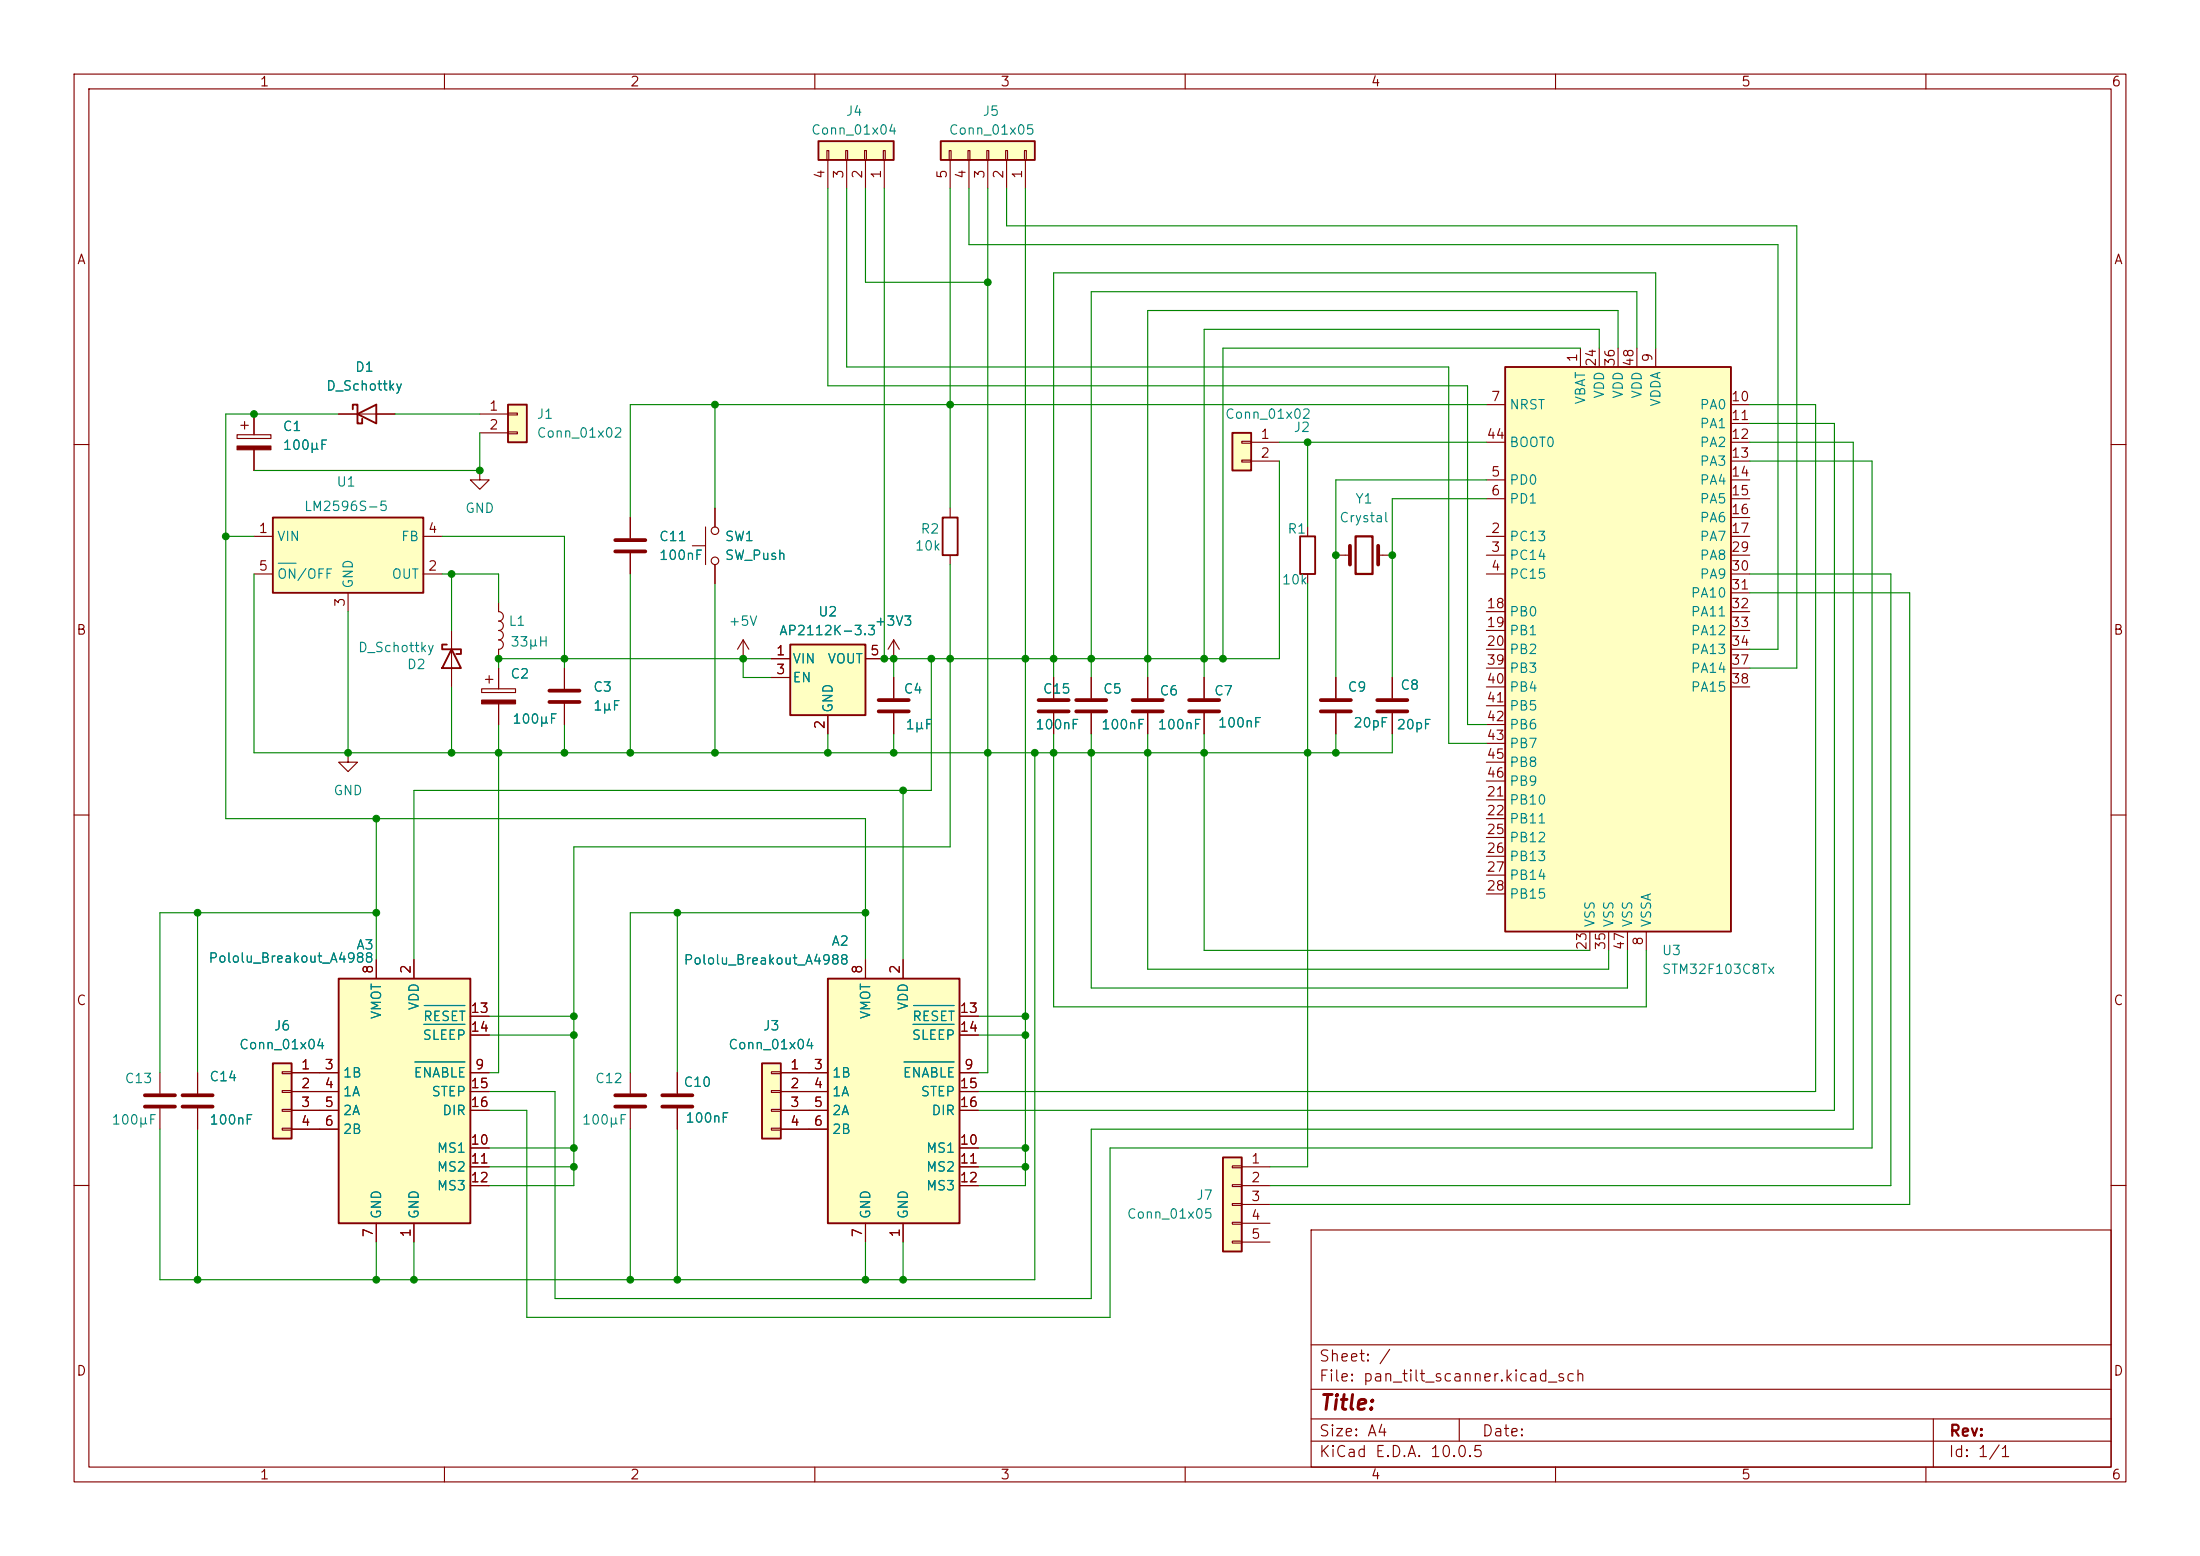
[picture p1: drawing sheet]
<svg xmlns="http://www.w3.org/2000/svg" width="297mm" height="210mm" viewBox="0 0 297 210" stroke-linecap="round" stroke-linejoin="round" font-family="sans-serif">
<g fill="none" stroke="#840000" stroke-width=".15">
<path d="M10 10h277v190h-277zM12 12h273v186h-273zM60 10v2M110 10v2M160 10v2M210 10v2M260 10v2M10 60h2M285 60h2M67.3 81.3v1.3a.64 .64 0 0 1 .7 .6 .64 .64 0 0 1-.7 .6 .64 .64 0 0 1 .7 .7 .64 .64 0 0 1-.7 .6 .64 .64 0 0 1 .7 .6 .64 .64 0 0 1-.7 .7 .64 .64 0 0 1 .7 .6 .64 .64 0 0 1-.7 .6M67.3 87.6v1.3M10 110h2"/>
<path d="M285 110h2M10 160h2M177 166h108v32h-108zM285 160h2M60 198v2M110 198v2M160 198v2M177 194.5h108M177 191.5h108M177 187.5h108M177 181.5h108M197 191.5v3"/>
<path d="M210 198v2M260 198v2M261 191.5v6.5"/>
</g>
<path d="M110.5 19.1h10.1v2.5h-10.1z" fill="#ffffc2"/>
<path d="M110.5 19.1h10.1v2.5h-10.1z" fill="none" stroke="#840000" stroke-width=".25"/>
<path d="M111.6 20.3h.3v1.3h-.3zM111.8 21.6v3.8M114.2 20.3h.2v1.3h-.2zM114.3 21.6v3.8M116.7 20.3h.3v1.3h-.3zM116.8 21.6v3.8M119.3 20.3h.2v1.3h-.2zM119.4 21.6v3.8" fill="none" stroke="#840000" stroke-width=".15"/>
<path d="M127 19.1h12.7v2.5h-12.7z" fill="#ffffc2"/>
<path d="M127 19.1h12.7v2.5h-12.7zM175.5 72.4h2v5.1h-2z" fill="none" stroke="#840000" stroke-width=".25"/>
<g fill="none" stroke="#840000" stroke-width=".15">
<path d="M128.1 20.3h.3v1.3h-.3zM128.3 21.6v3.8M130.7 20.3h.2v1.3h-.2zM130.8 21.6v3.8M133.2 20.3h.3v1.3h-.3zM133.3 21.6v3.8M135.8 20.3h.2v1.3h-.2zM135.9 21.6v3.8M138.3 20.3h.3v1.3h-.3zM138.4 21.6v3.8M176.5 71.1v1.3M176.5 77.5v1.2"/>
<path d="M180.3 74.9h1.9M186.1 74.9h1.9M180.3 91.4v2.8M180.3 96.3v2.8M188 91.4v2.8M188 96.3v2.8M85.1 144.8v2.8M85.1 149.6v2.8M91.4 144.8v2.8M91.4 149.6v2.8"/>
</g>
<path d="M182.2 73.7v2.5M186.1 73.7v2.5M178.3 94.5h4.1M178.3 96h4.1M185.9 94.5h4.1M185.9 96h4.1M83.1 147.8h4M83.1 149.4h4M89.4 147.8h4.1M89.4 149.4h4.1" fill="none" stroke="#840000" stroke-width=".51"/>
<path d="M183 72.4h2.3v5.1h-2.3z" fill="none" stroke="#840000" stroke-width=".3"/>
<path d="M166.4 58.4h2.5v5.1h-2.5z" fill="#ffffc2"/>
<path d="M166.4 58.4h2.5v5.1h-2.5z" fill="none" stroke="#840000" stroke-width=".25"/>
<path d="M167.6 59.6h1.3v.2h-1.3zM168.9 59.7h3.8M167.6 62.1h1.3v.3h-1.3zM168.9 62.2h3.8M147.3 91.4v2.8M147.3 96.3v2.8M154.9 91.4v2.8M154.9 96.3v2.8M162.6 91.4v2.8M162.6 96.3v2.8" fill="none" stroke="#840000" stroke-width=".15"/>
<path d="M145.3 94.5h4.1M145.3 96h4.1M152.9 94.5h4.1M152.9 96h4.1M160.5 94.5h4.1M160.5 96h4.1" fill="none" stroke="#840000" stroke-width=".51"/>
<path d="M111.8 132.1h17.7v33h-17.7z" fill="#ffffc2"/>
<path d="M111.8 132.1h17.7v33h-17.7z" fill="none" stroke="#840000" stroke-width=".25"/>
<g fill="none" stroke="#840000" stroke-width=".15">
<path d="M116.8 129.5v2.6M121.9 129.5v2.6M129.5 137.2h2.6M129.5 139.7h2.6M109.2 144.8h2.6M109.2 147.3h2.6M109.2 149.9h2.6M109.2 152.4h2.6M129.5 144.8h2.6M129.5 147.3h2.6M129.5 149.9h2.6M129.5 154.9h2.6"/>
<path d="M129.5 157.5h2.6M116.8 165.1v2.5M121.9 165.1v2.5M129.5 160h2.6"/>
</g>
<path d="M123.3 138.3h5.5M123.3 135.7h5.5M122 143.3h6.8" fill="none" stroke="#008484" stroke-width=".15"/>
<path d="M102.9 143.5h2.5v10.2h-2.5z" fill="#ffffc2"/>
<path d="M102.9 143.5h2.5v10.2h-2.5z" fill="none" stroke="#840000" stroke-width=".25"/>
<path d="M104.1 144.7h1.3v.2h-1.3zM104.1 147.2h1.3v.2h-1.3zM104.1 149.7h1.3v.3h-1.3zM104.1 152.3h1.3v.2h-1.3zM105.4 144.8h3.8M105.4 147.3h3.8M105.4 149.9h3.8M105.4 152.4h3.8" fill="none" stroke="#840000" stroke-width=".15"/>
<path d="M165.1 156.2h2.5v12.7h-2.5z" fill="#ffffc2"/>
<path d="M165.1 156.2h2.5v12.7h-2.5z" fill="none" stroke="#840000" stroke-width=".25"/>
<path d="M166.4 157.4h1.2v.2h-1.2zM166.4 159.9h1.2v.2h-1.2zM167.6 157.5h3.8M166.4 162.4h1.2v.3h-1.2zM166.4 165h1.2v.2h-1.2zM166.4 167.5h1.2v.3h-1.2zM167.6 160h3.8M167.6 162.6h3.8M167.6 165.1h3.8M167.6 167.6h3.8" fill="none" stroke="#840000" stroke-width=".15"/>
<path d="M203.2 49.5h30.5v76.2h-30.5z" fill="#ffffc2"/>
<path d="M203.2 49.5h30.5v76.2h-30.5z" fill="none" stroke="#840000" stroke-width=".25"/>
<g fill="none" stroke="#840000" stroke-width=".15">
<path d="M200.7 54.6h2.5M200.7 59.7h2.5M213.4 47v2.5M215.9 47v2.5M218.4 47v2.5M221 47v2.5M223.5 47v2.5M233.7 54.6h2.5M233.7 57.2h2.5M233.7 59.7h2.5M200.7 72.4h2.5M200.7 74.9h2.5"/>
<path d="M200.7 77.5h2.5M200.7 64.8h2.5M200.7 67.3h2.5M233.7 72.4h2.5M233.7 74.9h2.5M233.7 77.5h2.5M233.7 64.8h2.5M233.7 67.3h2.5M233.7 62.2h2.5M233.7 69.9h2.5M200.7 82.6h2.5M200.7 85.1h2.5"/>
<path d="M200.7 87.6h2.5M200.7 90.2h2.5M200.7 92.7h2.5M200.7 95.3h2.5M200.7 97.8h2.5M233.7 82.6h2.5M233.7 85.1h2.5M233.7 87.6h2.5M233.7 80h2.5M233.7 90.2h2.5M233.7 92.7h2.5M200.7 108h2.5"/>
<path d="M200.7 110.5h2.5M200.7 113h2.5M200.7 115.6h2.5M200.7 118.1h2.5M200.7 100.3h2.5M200.7 102.9h2.5M200.7 105.4h2.5M200.7 120.7h2.5M214.6 125.7v2.6M217.2 125.7v2.6M219.7 125.7v2.6M222.2 125.7v2.6"/>
</g>
<path d="M68.6 54.6h2.5v5.1h-2.5z" fill="#ffffc2"/>
<path d="M68.6 54.6h2.5v5.1h-2.5zM127.3 69.9h2v5h-2z" fill="none" stroke="#840000" stroke-width=".25"/>
<g fill="none" stroke="#840000" stroke-width=".15">
<path d="M64.8 55.9h3.8M64.8 58.4h3.8M68.6 55.8h1.2v.2h-1.2zM68.6 58.3h1.2v.2h-1.2zM85.1 69.9v2.7M85.1 74.7v2.8M93.5 73.7h1.7M95.2 71.1v5.1M96.5 68.6v2.5M96.5 76.2v2.5M128.3 68.6v1.3M128.3 74.9v1.3"/>
<path d="M100.3 88.9h.1M100.3 86.4l-.7 1.2M100.3 86.4l.8 1.2M100.3 86.4v2.5M142.2 91.4v2.8M142.2 96.3v2.8"/>
<circle cx="96.5" cy="75.7" r=".51"/>
<circle cx="96.5" cy="71.6" r=".51"/>
</g>
<path d="M83.1 72.9h4M83.1 74.4h4M140.2 94.5h4.1M140.2 96h4.1" fill="none" stroke="#840000" stroke-width=".51"/>
<path d="M106.7 87h10.1v9.5h-10.1z" fill="#ffffc2"/>
<path d="M106.7 87h10.1v9.5h-10.1z" fill="none" stroke="#840000" stroke-width=".25"/>
<path d="M104.1 88.9h2.6M104.1 91.4h2.6M111.8 96.5v2.6M116.8 88.9h2.6M120.6 88.9h.1M120.6 86.4v2.5M120.6 91.4v2.8M120.6 96.3v2.8M120.6 86.4l-.7 1.2M120.6 86.4l.8 1.2" fill="none" stroke="#840000" stroke-width=".15"/>
<path d="M118.6 94.5h4.1M118.6 96h4.1" fill="none" stroke="#840000" stroke-width=".51"/>
<path d="M36.8 143.5h2.6v10.2h-2.6z" fill="#ffffc2"/>
<path d="M36.8 143.5h2.6v10.2h-2.6z" fill="none" stroke="#840000" stroke-width=".25"/>
<path d="M38.1 144.7h1.3v.2h-1.3zM38.1 147.2h1.3v.2h-1.3zM38.1 149.7h1.3v.3h-1.3zM38.1 152.3h1.3v.2h-1.3zM39.4 144.8h3.8M39.4 147.3h3.8M39.4 149.9h3.8M39.4 152.4h3.8" fill="none" stroke="#840000" stroke-width=".15"/>
<path d="M45.7 132.1h17.8v33h-17.8z" fill="#ffffc2"/>
<path d="M47.6 55.2v-.6h.7v2.6h.6v-.7M48.3 55.9l2.5-1.3v2.6zM60.3 87h-.6v.6h2.5v.7h-.6M61 87.6l1.2 2.6h-2.5zM45.7 132.1h17.8v33h-17.8z" fill="none" stroke="#840000" stroke-width=".25"/>
<g fill="none" stroke="#840000" stroke-width=".15">
<path d="M32 58.7h4.6v.5h-4.6zM32.5 57.4h1M33 56.9v1M34.3 55.9v2.8M45.7 55.9h7.6M34.3 60.7v2.8M64.8 63.5v1.3h1.2l-1.2 1.2-1.3-1.2h1.3M64.8 63.5h.1M61 85.1v7.6M76.2 90.2v2.8M76.2 95v2.8M50.8 129.5v2.6"/>
<path d="M55.9 129.5v2.6M63.5 137.2h2.5M63.5 139.7h2.5M21.6 144.8v2.8M21.6 149.6v2.8M26.7 144.8v2.8M26.7 149.6v2.8M43.2 144.8h2.5M43.2 147.3h2.5M43.2 149.9h2.5M43.2 152.4h2.5M63.5 144.8h2.5"/>
<path d="M63.5 147.3h2.5M63.5 149.9h2.5M63.5 154.9h2.5M63.5 157.5h2.5M50.8 165.1v2.5M55.9 165.1v2.5M63.5 160h2.5"/>
</g>
<path d="M57.2 138.3h5.6M57.3 135.7h5.5M56 143.3h6.8" fill="none" stroke="#008484" stroke-width=".15"/>
<path d="M32 60.2h4.6v.5h-4.6z" fill="#840000" stroke="#840000" stroke-width=".15"/>
<path d="M74.2 93.2h4M74.2 94.7h4M19.6 147.8h4M19.6 149.4h4M24.6 147.8h4.1M24.6 149.4h4.1" fill="none" stroke="#840000" stroke-width=".51"/>
<path d="M36.8 69.9h20.3v10.1h-20.3z" fill="#ffffc2"/>
<path d="M36.8 69.9h20.3v10.1h-20.3z" fill="none" stroke="#840000" stroke-width=".25"/>
<g fill="none" stroke="#840000" stroke-width=".15">
<path d="M34.3 55.9v2.8M45.7 55.9h2.6M50.8 55.9h2.5M34.3 72.4h2.5M34.3 77.5h2.5M34.3 60.7v2.8M57.1 72.4h2.6M57.1 77.5h2.6M85.1 69.9v2.7M85.1 74.7v2.8M96.5 68.6v2.5M96.5 76.2v2.5"/>
<path d="M47 80v2.6M65 93h4.6v.5h-4.6zM65.5 91.7h1M66 91.2v1M67.3 90.2v2.8M67.3 95v2.8M76.2 90.2v2.8M76.2 95v2.8M104.1 88.9h2.6M104.1 91.4h2.6M111.8 96.5v2.6M116.8 88.9h2.6"/>
<path d="M120.6 88.9h.1M120.6 91.4v2.8M120.6 96.3v2.8M142.2 91.4v2.8M142.2 96.3v2.8M147.3 91.4v2.8M147.3 96.3v2.8M154.9 91.4v2.8M154.9 96.3v2.8M162.6 91.4v2.8M162.6 96.3v2.8M180.3 91.4v2.8"/>
<path d="M180.3 96.3v2.8M188 91.4v2.8M188 96.3v2.8M47 101.6v1.3h1.3l-1.3 1.2-1.3-1.2h1.3M47 101.6h.1M50.8 129.5v2.6M55.9 129.5v2.6M63.5 137.2h2.5M63.5 139.7h2.5M116.8 129.5v2.6M121.9 129.5v2.6M129.5 137.2h2.6"/>
<path d="M129.5 139.7h2.6M26.7 144.8v2.8M26.7 149.6v2.8M39.4 144.8h6.3M39.4 147.3h6.3M39.4 149.9h6.3M39.4 152.4h6.3M63.5 144.8h2.5M63.5 147.3h2.5M63.5 149.9h2.5M63.5 154.9h2.5M63.5 157.5h2.5"/>
<path d="M91.4 144.8v2.8M91.4 149.6v2.8M105.4 144.8h6.4M105.4 147.3h6.4M105.4 149.9h6.4M105.4 152.4h6.4M129.5 144.8h2.6M129.5 147.3h2.6M129.5 149.9h2.6M129.5 154.9h2.6M129.5 157.5h2.6M50.8 165.1v2.5"/>
<path d="M55.9 165.1v2.5M63.5 160h2.5M116.8 165.1v2.5M121.9 165.1v2.5M129.5 160h2.6"/>
</g>
<path d="M37.6 76h2.4M57.2 138.3h5.6M57.3 135.7h5.5M123.3 138.3h5.5M123.3 135.7h5.5M56 143.3h6.8M122 143.3h6.8" fill="none" stroke="#008484" stroke-width=".15"/>
<path d="M65 94.5h4.6v.5h-4.6z" fill="#840000" stroke="#840000" stroke-width=".15"/>
<g fill="none" stroke="#008400" stroke-width=".15">
<path d="M111.8 25.4v26.7h86.3v45.7h2.6M114.3 25.4v24.1h81.3v50.8h5.1M116.8 25.4v12.7h16.5M119.4 25.4v63.5h53.3v-26.7M128.3 25.4v43.2M130.8 25.4v7.6h109.2v54.6h-3.8M133.3 25.4v119.4h-1.2M135.9 25.4v5.1h106.7v59.7h-6.4M138.4 25.4v134.6h-6.3M45.7 55.9h-15.2v54.6h86.3v19M53.3 55.9h11.5M64.8 58.4v5.1h-30.5"/>
<path d="M96.5 54.6v14M172.7 59.7h28M176.5 59.7v11.4M200.7 54.6h-115.6v15.3M213.4 47h-48.3v41.9M215.9 47v-2.5h-53.3v46.9M218.4 47v-5.1h-63.5v49.5M221 47v-7.6h-73.7v52M223.5 47v-10.2h-81.3v54.6M236.2 54.6h8.9v92.7h-113M236.2 59.7h14v92.7h-102.9v22.9h-72.4v-28h-8.9M236.2 57.2h11.4v92.7h-115.5"/>
<path d="M30.5 72.4h3.8M34.3 77.5v24.1h153.7v-2.5M59.7 77.5h7.6v3.8M59.7 72.4h16.5v17.8M61 77.5v7.6M85.1 77.5v24.1M96.5 78.7v22.9M128.3 76.2v38.1h-50.8v45.7h-11.5M176.5 78.7v78.8h-5.1M200.7 64.8h-20.4v26.6M200.7 67.3h-12.7v24.1M236.2 77.5h19.1v82.5h-83.9"/>
<path d="M236.2 62.2h16.5v92.7h-102.8v22.9h-78.8v-27.9h-5.1M47 82.6v19M61 92.7v8.9M67.3 97.8v47h-1.3M76.2 97.8v3.8M100.3 88.9v2.5h3.8M104.1 88.9h-36.8v1.3M111.8 99.1v2.5M120.6 88.9v2.5M120.6 99.1v2.5M125.7 88.9v17.8h-69.8v22.8M142.2 99.1v36.8h80v-7.6"/>
<path d="M147.3 99.1v34.3h72.4v-5.1M154.9 99.1v31.7h62.3v-2.5M162.6 99.1v29.2h52M180.3 99.1v2.5M236.2 80h21.6v82.6h-86.4M50.8 110.5v19M121.9 106.7v22.8M139.7 101.6v71.1h-118.1v-20.3M26.7 123.2v21.6M50.8 123.2h-29.2v21.6M66 137.2h11.5M66 139.7h11.5"/>
<path d="M91.4 123.2v21.6M116.8 123.2h-31.7v21.6M132.1 137.2h6.3M132.1 139.7h6.3M26.7 152.4v20.3M66 154.9h11.5M66 157.5h11.5M85.1 152.4v20.3M91.4 152.4v20.3M132.1 154.9h6.3M132.1 157.5h6.3M50.8 167.6v5.1"/>
<path d="M55.9 167.6v5.1M116.8 167.6v5.1M121.9 167.6v5.1"/>
</g>
<g fill="#008400" stroke="#008400" stroke-width=".14">
<circle cx="77.5" cy="157.5" r=".46"/>
<circle cx="77.5" cy="137.2" r=".46"/>
<circle cx="77.5" cy="139.7" r=".46"/>
<circle cx="85.1" cy="172.7" r=".46"/>
<circle cx="91.4" cy="172.7" r=".46"/>
<circle cx="77.5" cy="154.9" r=".46"/>
<circle cx="50.8" cy="123.2" r=".46"/>
<circle cx="26.7" cy="123.2" r=".46"/>
<circle cx="50.8" cy="110.5" r=".46"/>
<circle cx="30.5" cy="72.4" r=".46"/>
<circle cx="34.3" cy="55.9" r=".46"/>
<circle cx="61" cy="77.5" r=".46"/>
<circle cx="64.8" cy="63.5" r=".46"/>
<circle cx="47" cy="101.6" r=".46"/>
<circle cx="50.8" cy="172.7" r=".46"/>
<circle cx="55.9" cy="172.7" r=".46"/>
<circle cx="67.3" cy="88.9" r=".46"/>
<circle cx="67.3" cy="101.6" r=".46"/>
<circle cx="85.1" cy="101.6" r=".46"/>
<circle cx="76.2" cy="101.6" r=".46"/>
<circle cx="61" cy="101.6" r=".46"/>
<circle cx="26.7" cy="172.7" r=".46"/>
<circle cx="76.2" cy="88.9" r=".46"/>
<circle cx="100.3" cy="88.9" r=".46"/>
<circle cx="96.5" cy="101.6" r=".46"/>
<circle cx="91.4" cy="123.2" r=".46"/>
<circle cx="96.5" cy="54.6" r=".46"/>
<circle cx="111.8" cy="101.6" r=".46"/>
<circle cx="120.6" cy="101.6" r=".46"/>
<circle cx="162.6" cy="88.9" r=".46"/>
<circle cx="154.9" cy="88.9" r=".46"/>
<circle cx="142.2" cy="101.6" r=".46"/>
<circle cx="147.3" cy="88.9" r=".46"/>
<circle cx="147.3" cy="101.6" r=".46"/>
<circle cx="139.7" cy="101.6" r=".46"/>
<circle cx="154.9" cy="101.6" r=".46"/>
<circle cx="162.6" cy="101.6" r=".46"/>
<circle cx="133.3" cy="101.6" r=".46"/>
<circle cx="125.7" cy="88.9" r=".46"/>
<circle cx="128.3" cy="88.9" r=".46"/>
<circle cx="142.2" cy="88.9" r=".46"/>
<circle cx="138.4" cy="88.9" r=".46"/>
<circle cx="176.5" cy="101.6" r=".46"/>
<circle cx="121.9" cy="172.7" r=".46"/>
<circle cx="116.8" cy="172.7" r=".46"/>
<circle cx="138.4" cy="139.7" r=".46"/>
<circle cx="138.4" cy="137.2" r=".46"/>
<circle cx="121.9" cy="106.7" r=".46"/>
<circle cx="138.4" cy="154.9" r=".46"/>
<circle cx="116.8" cy="123.2" r=".46"/>
<circle cx="138.4" cy="157.5" r=".46"/>
<circle cx="180.3" cy="101.6" r=".46"/>
<circle cx="128.3" cy="54.6" r=".46"/>
<circle cx="165.1" cy="88.9" r=".46"/>
<circle cx="119.4" cy="88.9" r=".46"/>
<circle cx="120.6" cy="88.9" r=".46"/>
<circle cx="180.3" cy="74.9" r=".46"/>
<circle cx="176.5" cy="59.7" r=".46"/>
<circle cx="133.3" cy="38.1" r=".46"/>
<circle cx="188" cy="74.9" r=".46"/>
</g>
<text font-size="2" fill="#840000" x="178" y="190.8">Title:</text>
<g font-size="1.5" fill="#840000">
<text x="178" y="184.1">Sheet: /</text>
<text x="178" y="186.8">File: pan_tilt_scanner.kicad_sch</text>
<text x="178" y="197">KiCad E.D.A. 10.0.5</text>
<text x="178" y="194.2">Size: A4</text>
<text x="200" y="194.2">Date:</text>
<text x="263" y="197">Id: 1/1</text>
<text x="263" y="194.2">Rev:</text>
</g>
<g font-size="1.3" fill="#840000">
<text x="35" y="12">1</text>
<text x="85" y="12">2</text>
<text x="135" y="12">3</text>
<text x="185" y="12">4</text>
<text x="235" y="12">5</text>
<text x="285" y="12">6</text>
<text x="111.6" y="24.2" transform="rotate(-90 111.6 24.2)">4</text>
<text x="114.2" y="24.2" transform="rotate(-90 114.2 24.2)">3</text>
<text x="116.7" y="24.2" transform="rotate(-90 116.7 24.2)">2</text>
<text x="119.2" y="24.2" transform="rotate(-90 119.2 24.2)">1</text>
<text x="128.1" y="24.2" transform="rotate(-90 128.1 24.2)">5</text>
<text x="130.7" y="24.2" transform="rotate(-90 130.7 24.2)">4</text>
<text x="133.2" y="24.2" transform="rotate(-90 133.2 24.2)">3</text>
<text x="135.8" y="24.2" transform="rotate(-90 135.8 24.2)">2</text>
<text x="138.3" y="24.2" transform="rotate(-90 138.3 24.2)">1</text>
<text x="10.3" y="36">A</text>
<text x="285.3" y="36">A</text>
<text x="213.2" y="49" transform="rotate(-90 213.2 49)">1</text>
<text x="215.8" y="49.6" transform="rotate(-90 215.8 49.6)">24</text>
<text x="218.3" y="49.6" transform="rotate(-90 218.3 49.6)">36</text>
<text x="220.8" y="49.6" transform="rotate(-90 220.8 49.6)">48</text>
<text x="223.4" y="49" transform="rotate(-90 223.4 49)">9</text>
<text x="65.9" y="55.7">1</text>
<text x="65.9" y="58.3">2</text>
<text x="170.1" y="59.6">1</text>
<text x="200.6" y="59.6">44</text>
<text x="201.2" y="54.5">7</text>
<text x="233.6" y="54.5">10</text>
<text x="233.6" y="57">11</text>
<text x="233.6" y="59.6">12</text>
<text x="170.1" y="62.1">2</text>
<text x="201.2" y="64.6">5</text>
<text x="233.6" y="62.1">13</text>
<text x="233.6" y="64.6">14</text>
<text x="201.2" y="67.2">6</text>
<text x="233.6" y="67.2">15</text>
<text x="233.6" y="69.7">16</text>
<text x="34.8" y="72.3">1</text>
<text x="34.8" y="77.3">5</text>
<text x="57.7" y="77.3">2</text>
<text x="57.7" y="72.3">4</text>
<text x="201.2" y="72.3">2</text>
<text x="201.2" y="74.8">3</text>
<text x="201.2" y="77.3">4</text>
<text x="233.6" y="72.3">17</text>
<text x="233.6" y="74.8">29</text>
<text x="233.6" y="77.3">30</text>
<text x="46.9" y="82" transform="rotate(-90 46.9 82)">3</text>
<text x="200.6" y="82.4">18</text>
<text x="233.6" y="79.9">31</text>
<text x="233.6" y="82.4">32</text>
<text x="10.2" y="86">B</text>
<text x="104.7" y="88.8">1</text>
<text x="117.4" y="88.8">5</text>
<text x="200.6" y="85">19</text>
<text x="200.6" y="87.5">20</text>
<text x="233.6" y="85">33</text>
<text x="233.6" y="87.5">34</text>
<text x="285.2" y="86">B</text>
<text x="104.7" y="91.3">3</text>
<text x="200.6" y="90">39</text>
<text x="200.6" y="92.6">40</text>
<text x="200.6" y="95.1">41</text>
<text x="233.6" y="90">37</text>
<text x="233.6" y="92.6">38</text>
<text x="111.6" y="98.5" transform="rotate(-90 111.6 98.5)">2</text>
<text x="200.6" y="97.7">42</text>
<text x="200.6" y="100.2">43</text>
<text x="200.6" y="107.8">21</text>
<text x="200.6" y="102.7">45</text>
<text x="200.6" y="105.3">46</text>
<text x="200.6" y="110.4">22</text>
<text x="200.6" y="112.9">25</text>
<text x="200.6" y="115.4">26</text>
<text x="200.6" y="118">27</text>
<text x="200.6" y="120.5">28</text>
<text x="50.7" y="131.5" transform="rotate(-90 50.7 131.5)">8</text>
<text x="55.7" y="131.5" transform="rotate(-90 55.7 131.5)">2</text>
<text x="116.7" y="131.5" transform="rotate(-90 116.7 131.5)">8</text>
<text x="121.8" y="131.5" transform="rotate(-90 121.8 131.5)">2</text>
<text x="214.5" y="128.3" transform="rotate(-90 214.5 128.3)">23</text>
<text x="217" y="128.3" transform="rotate(-90 217 128.3)">35</text>
<text x="219.6" y="128.3" transform="rotate(-90 219.6 128.3)">47</text>
<text x="222.1" y="127.7" transform="rotate(-90 222.1 127.7)">8</text>
<text x="10.2" y="136">C</text>
<text x="63.4" y="137">13</text>
<text x="129.5" y="137">13</text>
<text x="285.2" y="136">C</text>
<text x="63.4" y="139.6">14</text>
<text x="129.5" y="139.6">14</text>
<text x="40.5" y="144.6">1</text>
<text x="40.5" y="147.2">2</text>
<text x="40.5" y="149.7">3</text>
<text x="43.7" y="144.6">3</text>
<text x="43.7" y="147.2">4</text>
<text x="43.7" y="149.7">5</text>
<text x="63.4" y="147.2">15</text>
<text x="63.4" y="149.7">16</text>
<text x="64" y="144.6">9</text>
<text x="106.6" y="144.6">1</text>
<text x="106.6" y="147.2">2</text>
<text x="106.6" y="149.7">3</text>
<text x="109.8" y="144.6">3</text>
<text x="109.8" y="147.2">4</text>
<text x="109.8" y="149.7">5</text>
<text x="129.5" y="147.2">15</text>
<text x="129.5" y="149.7">16</text>
<text x="130.1" y="144.6">9</text>
<text x="40.5" y="152.3">4</text>
<text x="43.7" y="152.3">6</text>
<text x="63.4" y="154.8">10</text>
<text x="106.6" y="152.3">4</text>
<text x="109.8" y="152.3">6</text>
<text x="129.5" y="154.8">10</text>
<text x="63.4" y="157.3">11</text>
<text x="63.4" y="159.9">12</text>
<text x="129.5" y="157.3">11</text>
<text x="129.5" y="159.9">12</text>
<text x="168.8" y="157.3">1</text>
<text x="168.8" y="159.9">2</text>
<text x="50.7" y="167.1" transform="rotate(-90 50.7 167.1)">7</text>
<text x="55.7" y="167.1" transform="rotate(-90 55.7 167.1)">1</text>
<text x="116.7" y="167.1" transform="rotate(-90 116.7 167.1)">7</text>
<text x="121.8" y="167.1" transform="rotate(-90 121.8 167.1)">1</text>
<text x="168.8" y="162.4">3</text>
<text x="168.8" y="165">4</text>
<text x="168.8" y="167.5">5</text>
<text x="10.2" y="186">D</text>
<text x="285.2" y="186">D</text>
<text x="35" y="200">1</text>
<text x="85" y="200">2</text>
<text x="135" y="200">3</text>
<text x="185" y="200">4</text>
<text x="235" y="200">5</text>
<text x="285" y="200">6</text>
</g>
<g font-size="1.3" fill="#008484">
<text x="114.1" y="15.9">J4</text>
<text x="132.6" y="15.9">J5</text>
<text x="109.4" y="18.5">Conn_01x04</text>
<text x="128" y="18.5">Conn_01x05</text>
<text x="43.9" y="53">D_Schottky</text>
<text x="47.8" y="50.5">D1</text>
<text x="216.9" y="53.9" transform="rotate(-90 216.9 53.9)">VDD</text>
<text x="219.4" y="53.9" transform="rotate(-90 219.4 53.9)">VDD</text>
<text x="221.9" y="53.9" transform="rotate(-90 221.9 53.9)">VDD</text>
<text x="38.1" y="58.5">C1</text>
<text x="72.4" y="56.8">J1</text>
<text x="72.4" y="59.4">Conn_01x02</text>
<text x="165.3" y="56.8">Conn_01x02</text>
<text x="174.6" y="58.6">J2</text>
<text x="203.7" y="55.6">NRST</text>
<text x="214.3" y="54.7" transform="rotate(-90 214.3 54.7)">VBAT</text>
<text x="224.5" y="55" transform="rotate(-90 224.5 55)">VDDA</text>
<text x="229.4" y="55.6">PA0</text>
<text x="229.4" y="58.1">PA1</text>
<text x="38.1" y="61">100µF</text>
<text x="45.3" y="66">U1</text>
<text x="203.7" y="65.7">PD0</text>
<text x="203.7" y="60.7">BOOT0</text>
<text x="229.4" y="60.7">PA2</text>
<text x="229.4" y="63.2">PA3</text>
<text x="229.4" y="65.7">PA4</text>
<text x="41" y="69.3">LM2596S-5</text>
<text x="62.7" y="69.5">GND</text>
<text x="180.7" y="70.8">Crystal</text>
<text x="182.9" y="68.3">Y1</text>
<text x="203.7" y="68.3">PD1</text>
<text x="229.4" y="68.3">PA5</text>
<text x="229.4" y="70.8">PA6</text>
<text x="37.3" y="73.4">VIN</text>
<text x="54.1" y="73.4">FB</text>
<text x="88.9" y="73.4">C11</text>
<text x="88.9" y="75.9">100nF</text>
<text x="97.8" y="73.4">SW1</text>
<text x="97.8" y="75.9">SW_Push</text>
<text x="123.4" y="74.6">10k</text>
<text x="124.2" y="72.3">R2</text>
<text x="173.7" y="72.3">R1</text>
<text x="203.7" y="73.4">PC13</text>
<text x="203.7" y="75.9">PC14</text>
<text x="229.4" y="73.4">PA7</text>
<text x="229.4" y="75.9">PA8</text>
<text x="37.3" y="78.4">ON/OFF</text>
<text x="48" y="79.5" transform="rotate(-90 48 79.5)">GND</text>
<text x="52.8" y="78.4">OUT</text>
<text x="110.4" y="83.5">U2</text>
<text x="173" y="79.2">10k</text>
<text x="203.7" y="78.4">PC15</text>
<text x="203.7" y="83.5">PB0</text>
<text x="228.2" y="81">PA10</text>
<text x="228.2" y="83.5">PA11</text>
<text x="229.4" y="78.4">PA9</text>
<text x="48.2" y="88.3">D_Schottky</text>
<text x="68.6" y="84.8">L1</text>
<text x="68.8" y="87.6">33µH</text>
<text x="98.3" y="84.8">+5V</text>
<text x="105.1" y="86.1">AP2112K-3.3</text>
<text x="106.9" y="89.9">VIN</text>
<text x="111.6" y="89.9">VOUT</text>
<text x="118" y="84.8">+3V3</text>
<text x="203.7" y="86.1">PB1</text>
<text x="203.7" y="88.6">PB2</text>
<text x="228.2" y="86.1">PA12</text>
<text x="228.2" y="88.6">PA13</text>
<text x="54.8" y="90.6">D2</text>
<text x="68.8" y="91.9">C2</text>
<text x="80" y="93.7">C3</text>
<text x="106.9" y="92.4">EN</text>
<text x="121.9" y="93.9">C4</text>
<text x="140.7" y="93.9">C15</text>
<text x="148.8" y="93.9">C5</text>
<text x="156.4" y="94.2">C6</text>
<text x="163.8" y="94.2">C7</text>
<text x="181.8" y="93.7">C9</text>
<text x="189" y="93.4">C8</text>
<text x="203.7" y="91.1">PB3</text>
<text x="203.7" y="93.7">PB4</text>
<text x="228.2" y="91.1">PA14</text>
<text x="228.2" y="93.7">PA15</text>
<text x="69.1" y="98">100µF</text>
<text x="80" y="96.2">1µF</text>
<text x="112.7" y="96.3" transform="rotate(-90 112.7 96.3)">GND</text>
<text x="122.2" y="98.8">1µF</text>
<text x="139.7" y="98.8">100nF</text>
<text x="148.6" y="98.8">100nF</text>
<text x="156.2" y="98.8">100nF</text>
<text x="164.3" y="98.5">100nF</text>
<text x="182.6" y="98.5">20pF</text>
<text x="188.5" y="98.8">20pF</text>
<text x="203.7" y="96.2">PB5</text>
<text x="203.7" y="98.8">PB6</text>
<text x="203.7" y="101.3">PB7</text>
<text x="44.9" y="107.6">GND</text>
<text x="203.7" y="103.8">PB8</text>
<text x="203.7" y="106.4">PB9</text>
<text x="203.7" y="108.9">PB10</text>
<text x="203.7" y="111.5">PB11</text>
<text x="203.7" y="114">PB12</text>
<text x="203.7" y="116.5">PB13</text>
<text x="203.7" y="119.1">PB14</text>
<text x="203.7" y="121.6">PB15</text>
<text x="215.6" y="125.2" transform="rotate(-90 215.6 125.2)">VSS</text>
<text x="218.1" y="125.2" transform="rotate(-90 218.1 125.2)">VSS</text>
<text x="220.7" y="125.2" transform="rotate(-90 220.7 125.2)">VSS</text>
<text x="223.2" y="125.2" transform="rotate(-90 223.2 125.2)">VSSA</text>
<text x="28.1" y="130.2">Pololu_Breakout_A4988</text>
<text x="48" y="128.5">A3</text>
<text x="92.2" y="130.5">Pololu_Breakout_A4988</text>
<text x="112.2" y="128">A2</text>
<text x="224.3" y="129.2">U3</text>
<text x="224.3" y="131.8">STM32F103C8Tx</text>
<text x="51.8" y="137.7" transform="rotate(-90 51.8 137.7)">VMOT</text>
<text x="56.8" y="136.4" transform="rotate(-90 56.8 136.4)">VDD</text>
<text x="117.8" y="137.7" transform="rotate(-90 117.8 137.7)">VMOT</text>
<text x="122.9" y="136.4" transform="rotate(-90 122.9 136.4)">VDD</text>
<text x="32.2" y="141.9">Conn_01x04</text>
<text x="36.9" y="139.4">J6</text>
<text x="57" y="140.7">SLEEP</text>
<text x="57" y="138.1">RESET</text>
<text x="98.2" y="141.9">Conn_01x04</text>
<text x="102.9" y="139.4">J3</text>
<text x="123" y="140.7">SLEEP</text>
<text x="123.1" y="138.1">RESET</text>
<text x="16.7" y="146.5">C13</text>
<text x="28.2" y="146.3">C14</text>
<text x="46.2" y="145.7">1B</text>
<text x="46.2" y="148.3">1A</text>
<text x="55.7" y="145.7">ENABLE</text>
<text x="58.2" y="148.3">STEP</text>
<text x="80.2" y="146.5">C12</text>
<text x="92.2" y="147">C10</text>
<text x="112.2" y="145.7">1B</text>
<text x="112.2" y="148.3">1A</text>
<text x="121.8" y="145.7">ENABLE</text>
<text x="124.2" y="148.3">STEP</text>
<text x="15" y="152.1">100µF</text>
<text x="28.2" y="152.1">100nF</text>
<text x="46.2" y="150.8">2A</text>
<text x="46.2" y="153.4">2B</text>
<text x="58.9" y="155.9">MS1</text>
<text x="59.6" y="150.8">DIR</text>
<text x="78.5" y="152.1">100µF</text>
<text x="92.4" y="151.8">100nF</text>
<text x="112.2" y="150.8">2A</text>
<text x="112.2" y="153.4">2B</text>
<text x="124.9" y="155.9">MS1</text>
<text x="125.7" y="150.8">DIR</text>
<text x="58.9" y="158.4">MS2</text>
<text x="58.9" y="161">MS3</text>
<text x="124.9" y="158.4">MS2</text>
<text x="124.9" y="161">MS3</text>
<text x="51.8" y="164.6" transform="rotate(-90 51.8 164.6)">GND</text>
<text x="56.8" y="164.6" transform="rotate(-90 56.8 164.6)">GND</text>
<text x="117.8" y="164.6" transform="rotate(-90 117.8 164.6)">GND</text>
<text x="122.9" y="164.6" transform="rotate(-90 122.9 164.6)">GND</text>
<text x="152" y="164.8">Conn_01x05</text>
<text x="161.4" y="162.3">J7</text>
</g>
</svg>
